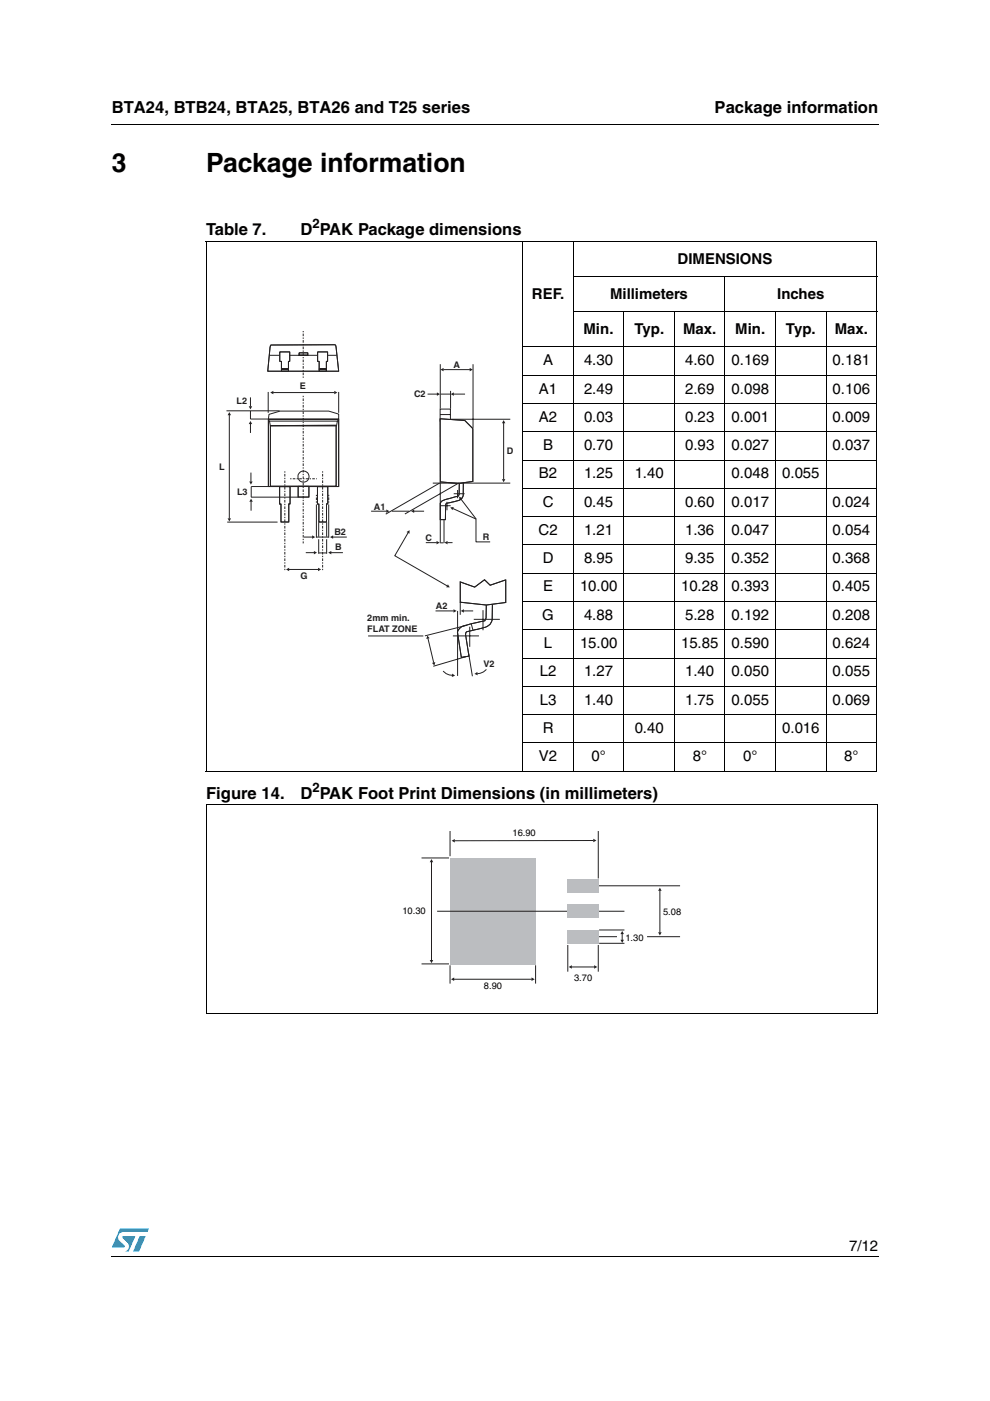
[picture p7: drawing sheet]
<svg xmlns="http://www.w3.org/2000/svg" width="210mm" height="297mm" viewBox="0 0 210 297" stroke-linecap="round" stroke-linejoin="round" font-family="sans-serif">
<g fill="#0099d8">
<path d="M29.6 262.1h1.3l-1.4 3.3h-1.3z"/>
<path d="M25.4 260.5h6.2l-.3 .7h-5.2a1.11 1.11 0 0 0-1 .7 1.11 1.11 0 0 0 .3 1.2l1 1v.3l-2.7 .1z"/>
<path d="M26 262.1h2.7l-1.4 3.3-.7-.1a1.16 1.16 0 0 0 .4-1.8l-1-1z"/>
</g>
<path d="M23.6 26.2l.1 .2zM23.6 266.3l.1 .1z" fill="#000"/>
<g fill="none" stroke="#000" stroke-width=".21">
<path d="M23.7 26.3h162.6M43.6 51.3h142.4M43.7 51.4v112M110.9 51.2v112.4M121.5 58.7h64.5M121.6 51.2v112.4M153.7 58.6v105M185.9 51.4v112M110.8 73.5h75.2M110.8 79.5h75.2M121.5 66.1h64.5M132.3 66v97.6"/>
<path d="M143 66v97.6M164.4 66v97.6M175.1 66v97.6M110.8 85.6h75.2M110.8 91.5h75.2M110.8 97.5h75.2M110.8 103.5h75.2M110.8 109.5h75.2M110.8 115.5h75.2M110.8 121.5h75.2M110.8 127.5h75.2M110.8 133.5h75.2"/>
<path d="M110.8 139.5h75.2M110.8 145.5h75.2M110.8 151.5h75.2M110.8 157.5h75.2M43.6 163.5h142.4M23.7 266.4h162.6"/>
</g>
<path d="M46.4 70.1h62.6v73.5h-62.6z" fill="#fff"/>
<path d="M56.9 88.9h14.9v14.3h-14.9z" fill-rule="evenodd" fill="#fff" stroke="#231f20" stroke-width=".21"/>
<path d="M56.9 88.9h14.9v14.3h-14.9z" fill="none" stroke="#231f20" stroke-width=".21"/>
<path d="M57.3 90.2h14v12.9h-14z" fill-rule="evenodd" fill="#fff" stroke="#231f20" stroke-width=".21"/>
<path d="M57.3 90.2h14v12.9h-14z" fill="none" stroke="#231f20" stroke-width=".21"/>
<path d="M59.3 103.2h2.2v3.7h-.3v3.8h-1.6v-3.8h-.3z" fill-rule="evenodd" fill="#fff" stroke="#231f20" stroke-width=".21"/>
<path d="M59.3 103.2h2.2v3.6h-.3v3.9h-1.6v-3.8h-.3z" fill="none" stroke="#231f20" stroke-width=".21"/>
<path d="M67.3 103.2h2.2v3.7h-.3v3.8h-1.6v-3.8h-.3z" fill-rule="evenodd" fill="#fff" stroke="#231f20" stroke-width=".21"/>
<path d="M67.3 103.2h2.2v3.6h-.3v3.9h-1.6v-3.8h-.3z" fill="none" stroke="#231f20" stroke-width=".21"/>
<path d="M63.2 103.2v2.2h2.3v-2.2z" fill-rule="evenodd" fill="#fff" stroke="#231f20" stroke-width=".21"/>
<path d="M56.9 83.1v4.4M57 87.9l2.4-.7h10.3l2.1 .6v1.1h-14.9zM57.9 83.2h13M71.8 83.1v4.4M63.2 103.1h2.3v2.3h-2.3z" fill="none" stroke="#231f20" stroke-width=".21"/>
<g fill="#231f20">
<path d="M57.3 83.2l.7-.3v.7z"/>
<path d="M70.9 82.9l.6 .3-.6 .4z"/>
</g>
<path d="M53.2 106.3v2" fill="none" stroke="#231f20" stroke-width=".21"/>
<path d="M53.2 105.7l.4 .7h-.7z" fill="#231f20"/>
<path d="M53.1 89.9v1.9" fill="none" stroke="#231f20" stroke-width=".21"/>
<path d="M53.1 89.3l.4 .6h-.8z" fill="#231f20"/>
<path d="M53.2 100.2v1.9" fill="none" stroke="#231f20" stroke-width=".21"/>
<path d="M52.8 102.1h.8l-.4 .6z" fill="#231f20"/>
<path d="M53.1 84.3v1.9" fill="none" stroke="#231f20" stroke-width=".21"/>
<path d="M52.7 86.1h.8l-.4 .7z" fill="#231f20"/>
<path d="M48 87.1h11.3M48.6 88v22M48.2 110.7h10.6" fill="none" stroke="#231f20" stroke-width=".21"/>
<g fill="#231f20">
<path d="M48.3 109.9h.7l-.4 .7z"/>
<path d="M48.6 87.4l.4 .6h-.7z"/>
</g>
<path d="M53.1 88.8h3.8M53.2 105.4h10M53.3 103.2h3.6M61.2 120.7h6.3" fill="none" stroke="#231f20" stroke-width=".21"/>
<g fill="#231f20">
<path d="M67.4 120.4l.7 .3-.7 .4z"/>
<path d="M60.6 120.7l.7-.3v.7z"/>
</g>
<path d="M64.4 113.9h1.8M67.1 107v7M67.1 113.9h2.6M67.6 110.7v3.1M67.6 114.3v3.1M67.6 117.2h1.7M69.3 110.7v3.1M69.3 114.3v3.1M69.7 107v7" fill="none" stroke="#231f20" stroke-width=".21"/>
<path d="M67.1 104.9v1.9M69.7 104.9v1.9" fill="none" stroke="#231f20" stroke-width=".21" stroke-dasharray=".3 .3 .6 .3" stroke-linecap="butt"/>
<path d="M66.2 113.5l.6 .4-.6 .3z" fill="#231f20"/>
<path d="M64.8 117.2h1.8" fill="none" stroke="#231f20" stroke-width=".21"/>
<path d="M66.6 116.8l.6 .4-.6 .3z" fill="#231f20"/>
<path d="M70.6 113.9h2.9" fill="none" stroke="#231f20" stroke-width=".21"/>
<path d="M70 113.9l.6-.4v.7z" fill="#231f20"/>
<path d="M70.2 117.2h2.5" fill="none" stroke="#231f20" stroke-width=".21"/>
<path d="M69.6 117.2l.6-.4v.7z" fill="#231f20"/>
<g fill="none" stroke="#231f20" stroke-width=".21">
<path d="M53.1 87.1v1.7M56.9 88.9l.2 .4M57.1 89.3h14.4l-.2 1h-14zM71.8 88.9l-.3 .4M53.3 103.2v2.2"/>
<circle cx="64.3" cy="101.1" r="1.18"/>
</g>
<path d="M57.4 73.2l13.6-.1 .2 .4 .6 5.2h-15z" fill-rule="evenodd" fill="#fff" stroke="#231f20" stroke-width=".21"/>
<path d="M57.4 73.2l13.6-.1 .2 .4 .6 5.2h-15z" fill="none" stroke="#231f20" stroke-width=".21"/>
<path d="M63.4 74.8h1.9v.5h-1.9z" fill-rule="evenodd" fill="#fff" stroke="#231f20" stroke-width=".21"/>
<path d="M57.1 75.3h14.3M63.4 74.8h1.9v.5h-1.9z" fill="none" stroke="#231f20" stroke-width=".21"/>
<path d="M59.7 78.2v.5h1.5v-.5zM59.3 74.6h2.1v2h-.2v1.6h-1.5v-1.6h-.4z" fill-rule="evenodd" fill="#fff" stroke="#231f20" stroke-width=".21"/>
<path d="M59.3 74.6h2.1v2h-.2v1.6h-1.5v-1.6h-.4zM59.7 78.2h1.5v.5h-1.5z" fill="none" stroke="#231f20" stroke-width=".21"/>
<path d="M67.7 78.2v.5h1.5v-.5zM67.3 74.6h2.2v2h-.3v1.6h-1.5v-1.6h-.4z" fill-rule="evenodd" fill="#fff" stroke="#231f20" stroke-width=".21"/>
<path d="M67.3 74.6h2.2v2h-.3v1.6h-1.5v-1.6h-.4zM67.7 78.2h1.5v.5h-1.5zM93.3 86.7h2.2v2.6h-2.2zM93.3 87.9h2.2" fill="none" stroke="#231f20" stroke-width=".21"/>
<path d="M64.3 70.2v10.1M64.3 83.9v31.3" fill="none" stroke="#231f20" stroke-width=".21" stroke-dasharray=".3 .3 .6 .3" stroke-linecap="butt"/>
<path d="M97.4 102.2h.8v2.9a1.9 1.9 0 0 1-1.7 1.2l-1.8 .4-.2 .2-.1 3.3h-1.1v-3.5l.2-.2a9 9 0 0 1 3.6-1.3l.2-.4z" fill-rule="evenodd" fill="#fff" stroke="#231f20" stroke-width=".21"/>
<path d="M97.4 102.2h.8v2.9a1.9 1.9 0 0 1-1.7 1.2l-1.8 .4-.2 .2-.1 3.3h-1.1v-3.5l.2-.2a9 9 0 0 1 3.6-1.3l.2-.4z" fill="none" stroke="#231f20" stroke-width=".21"/>
<path d="M93.3 88.8l5.2 .3 1.8 1.8v11.2l-3.1 .4-3.9-.3z" fill-rule="evenodd" fill="#fff" stroke="#231f20" stroke-width=".21"/>
<path d="M93.3 88.8l5.2 .3 1.8 1.8v11.2l-3.1 .4-3.9-.3z" fill="none" stroke="#231f20" stroke-width=".21"/>
<path d="M103.1 127h1.3v4.4a2.41 2.41 0 0 1-2.3 1.8l-3.1 .7-.2 .2-.1 .4 .7 4.6-1.6 .3-.8-5.4a2.23 2.23 0 0 1 2.1-1.5l3.7-.9 .3-.6z" fill-rule="evenodd" fill="#fff" stroke="#231f20" stroke-width=".21"/>
<path d="M103.1 127h1.3v4.4a2.41 2.41 0 0 1-2.3 1.8l-3.1 .7-.2 .2-.1 .4 .7 4.6-1.6 .3-.8-5.4a2.23 2.23 0 0 1 2.1-1.5l3.7-.9 .3-.6z" fill="none" stroke="#231f20" stroke-width=".21"/>
<path d="M97.6 123.4l3.1 1.1 2-1.6 1.2 1.2 3.3-1.2v4.8l-4.1 .6-5.5-.6z" fill-rule="evenodd" fill="#fff" stroke="#231f20" stroke-width=".21"/>
<path d="M93.3 77.2v9.4M100.3 77.2v13.5M90.7 83.6h2M95.5 88.9h12.7M95.5 82.9v3.8M91.8 102.4h16.4M97.6 123.4l3.1 1.1 2-1.6 1.2 1.2 3.3-1.2v4.8l-4.1 .6-5.5-.6z" fill="none" stroke="#231f20" stroke-width=".21"/>
<path d="M92.6 83.2l.7 .4-.7 .3z" fill="#231f20"/>
<path d="M96.2 83.6h2.4" fill="none" stroke="#231f20" stroke-width=".21"/>
<path d="M95.6 83.6l.6-.4v.7z" fill="#231f20"/>
<path d="M94 78.4h5.6" fill="none" stroke="#231f20" stroke-width=".21"/>
<g fill="#231f20">
<path d="M93.4 78.4l.6-.4v.7z"/>
<path d="M99.6 78l.6 .4-.6 .3z"/>
</g>
<path d="M93.4 83.6h2.1M106.8 89.7v11.9" fill="none" stroke="#231f20" stroke-width=".21"/>
<g fill="#231f20">
<path d="M106.8 89.1l.3 .6h-.7z"/>
<path d="M106.4 101.6h.7l-.3 .7z"/>
</g>
<g fill="none" stroke="#231f20" stroke-width=".21">
<path d="M93.2 102.4l-11.4 6.6M93.3 107.2h2.3M93.3 102.2v13M94.1 110.2v4.9M94.8 106.4v1.8M96.2 104.7h2.3M97 103.9v1.7M97.3 102.4l-11.5 6.6M97.7 105.8l3.2 4.2v4.9h3M96 134.8h5.5M99.6 132.9v4.2M100.5 131.3h5.5"/>
<path d="M102.4 129.4v4.2"/>
</g>
<path d="M97.3 105.3l.7 .3-.6 .4z" fill="#231f20"/>
<path d="M96 107.8l4.9 2.3" fill="none" stroke="#231f20" stroke-width=".21"/>
<path d="M95.5 107.6l.7-.1-.3 .7z" fill="#231f20"/>
<path d="M83.1 108.4h3.6M87.8 108.4h2.1" fill="none" stroke="#231f20" stroke-width=".21"/>
<path d="M87.2 108.4l.6-.4v.7z" fill="#231f20"/>
<path d="M94.8 115.1h1.1" fill="none" stroke="#231f20" stroke-width=".21"/>
<path d="M94.2 115.1l.7-.4v.7z" fill="#231f20"/>
<path d="M78.7 108.4h3.3" fill="none" stroke="#231f20" stroke-width=".21"/>
<path d="M81.9 108l.7 .4-.7 .3z" fill="#231f20"/>
<path d="M90.3 115.1h2.3" fill="none" stroke="#231f20" stroke-width=".21"/>
<path d="M92.6 114.7l.6 .4-.6 .3z" fill="#231f20"/>
<path d="M86.5 112.9l-2.8 4.9 11.1 6.4M93.4 115.1h.6" fill="none" stroke="#231f20" stroke-width=".21"/>
<g fill="#231f20">
<path d="M86.2 112.8l.6-.4v.8z"/>
<path d="M95 123.9l.4 .6h-.8z"/>
</g>
<path d="M97 129.5v13.8M98.8 139.2l-6.9 2.1M99 132.6l-8.9 2.2M99.3 138.2l.9 5.2M103.1 141.9a2.8 2.8 0 0 1-1.9 .9" fill="none" stroke="#231f20" stroke-width=".21"/>
<path d="M100.6 142.9l.6-.4 .1 .7z" fill="#231f20"/>
<path d="M93.9 142.3a2.86 2.86 0 0 0 2 .9" fill="none" stroke="#231f20" stroke-width=".21"/>
<path d="M95.9 142.8l.6 .5-.7 .2z" fill="#231f20"/>
<path d="M92.3 129.5h3.9M97.6 127.6v2.8" fill="none" stroke="#231f20" stroke-width=".21"/>
<path d="M96.2 129.2l.6 .3-.6 .4z" fill="#231f20"/>
<path d="M98.3 129.5h2" fill="none" stroke="#231f20" stroke-width=".21"/>
<path d="M97.7 129.5l.7-.3v.7z" fill="#231f20"/>
<path d="M90.7 135.3l1.3 5.2M99.9 132.3l.4 1.4" fill="none" stroke="#231f20" stroke-width=".21"/>
<path d="M60.4 99.9v21.2M68.4 99.9v21.2M61.5 101.5h5.7" fill="none" stroke="#231f20" stroke-width=".21" stroke-dasharray=".3 .3 .6 .3" stroke-linecap="butt"/>
<g fill="#231f20">
<path d="M90.6 134.8l.5 .5-.7 .2z"/>
<path d="M91.6 140.5l.7-.1-.2 .7z"/>
</g>
<path d="M78.1 134.8h11.7" fill="none" stroke="#231f20" stroke-width=".21"/>
<path d="M85.3 175.3h59.3v35h-59.3z" fill="#fff"/>
<path d="M95.4 181.9h18.2v22.6h-18.2z" fill="#bbbdc0"/>
<g fill="#000" stroke="#231f20" stroke-width=".21">
<path d="M124.4 198.5h.8v.2h-.8z" fill-rule="evenodd"/>
<path d="M124.7 187.7h.7v.2h-.7z" fill-rule="evenodd"/>
</g>
<path d="M125.8 178.2l-29.4 .1" fill="none" stroke="#231f20" stroke-width=".21"/>
<g fill="#231f20">
<path d="M95.8 178.3l.6-.4v.7z"/>
<path d="M125.8 177.8l.7 .4-.7 .4z"/>
</g>
<path d="M96.2 207.6h16.6" fill="none" stroke="#231f20" stroke-width=".21"/>
<g fill="#231f20">
<path d="M95.6 207.6l.7-.4v.8z"/>
<path d="M112.7 207.2l.7 .4-.7 .4z"/>
</g>
<path d="M121.2 205h4.8" fill="none" stroke="#231f20" stroke-width=".21"/>
<g fill="#231f20">
<path d="M120.6 205l.6-.4v.8z"/>
<path d="M126 204.6l.6 .4-.6 .4z"/>
</g>
<path d="M91.5 182.8v20.8" fill="none" stroke="#231f20" stroke-width=".21"/>
<g fill="#231f20">
<path d="M91.5 182.1l.4 .7h-.8z"/>
<path d="M91.1 203.5h.8l-.4 .7z"/>
</g>
<path d="M131.9 198v1.3" fill="none" stroke="#231f20" stroke-width=".21"/>
<g fill="#231f20">
<path d="M131.9 197.4l.4 .6h-.7z"/>
<path d="M131.6 199.2h.7l-.4 .7z"/>
</g>
<path d="M139.9 188.8v8.9" fill="none" stroke="#231f20" stroke-width=".21"/>
<g fill="#231f20">
<path d="M139.9 188.2l.4 .7h-.8z"/>
<path d="M139.5 197.7h.8l-.4 .6z"/>
</g>
<g fill="none" stroke="#231f20" stroke-width=".21">
<path d="M95.4 176.2v5.3M126.8 176.2v10.1M89.4 181.9h5.8M92.7 193.2h39.7M121.2 187.8h23M123.8 198.6h7M127 197.2h5.4M127 200h5.4M137.2 198.6h7M89.4 204.4h5.8M95.4 204.7v3.8M113.6 204.7v3.8"/>
<path d="M120.4 200.4v5.6M126.8 200.4v5.6"/>
</g>
<g fill="#bbbdc0">
<path d="M120.3 186.3h6.6v3h-6.6z"/>
<path d="M120.3 191.6h6.6v3h-6.6z"/>
<path d="M120.3 197.1h6.6v3h-6.6z"/>
</g>
<path d="M43.8 170.6v44.3M43.8 170.6h142.4M186.1 170.6v44.4M43.7 214.9h142.4" fill="none" stroke="#000" stroke-width=".21"/>
<g font-size="5.6">
<text x="23.7" y="36.4">3</text>
<text x="43.7" y="36.4">Package information</text>
</g>
<g font-size="3.5">
<text x="23.7" y="23.9">BTA24, BTB24, BTA25, BTA26 and T25 series</text>
<text x="151.5" y="23.9">Package information</text>
<text x="43.7" y="49.8">Table 7.</text>
<text x="63.7" y="49.8">D PAK Package dimensions</text>
<text x="43.7" y="169.4">Figure 14.</text>
<text x="63.7" y="169.4">D PAK Foot Print Dimensions (in millimeters)</text>
</g>
<g font-size="3.2">
<text x="143.7" y="55.9">DIMENSIONS</text>
<text x="112.8" y="63.3">REF.</text>
<text x="129.4" y="63.3">Millimeters</text>
<text x="164.8" y="63.3">Inches</text>
<text x="123.7" y="70.7">Min.</text>
<text x="134.5" y="70.7">Typ.</text>
<text x="144.8" y="70.7">Max.</text>
<text x="155.9" y="70.7">Min.</text>
<text x="166.6" y="70.7">Typ.</text>
<text x="177" y="70.7">Max.</text>
<text x="115.1" y="77.4">A</text>
<text x="123.8" y="77.4">4.30</text>
<text x="145.3" y="77.4">4.60</text>
<text x="155.1" y="77.4">0.169</text>
<text x="176.5" y="77.4">0.181</text>
<text x="114.3" y="83.4">A1</text>
<text x="123.8" y="83.4">2.49</text>
<text x="145.3" y="83.4">2.69</text>
<text x="155.1" y="83.4">0.098</text>
<text x="176.5" y="83.4">0.106</text>
<text x="114.3" y="89.4">A2</text>
<text x="123.8" y="89.4">0.03</text>
<text x="145.3" y="89.4">0.23</text>
<text x="155.1" y="89.4">0.001</text>
<text x="176.5" y="89.4">0.009</text>
<text x="115.1" y="95.4">B</text>
<text x="123.8" y="95.4">0.70</text>
<text x="145.3" y="95.4">0.93</text>
<text x="155.1" y="95.4">0.027</text>
<text x="176.5" y="95.4">0.037</text>
<text x="114.3" y="101.4">B2</text>
<text x="123.8" y="101.4">1.25</text>
<text x="134.6" y="101.4">1.40</text>
<text x="155.1" y="101.4">0.048</text>
<text x="165.8" y="101.4">0.055</text>
<text x="115.1" y="107.4">C</text>
<text x="123.8" y="107.4">0.45</text>
<text x="145.3" y="107.4">0.60</text>
<text x="155.1" y="107.4">0.017</text>
<text x="176.5" y="107.4">0.024</text>
<text x="114.2" y="113.4">C2</text>
<text x="123.8" y="113.4">1.21</text>
<text x="145.3" y="113.4">1.36</text>
<text x="155.1" y="113.4">0.047</text>
<text x="176.5" y="113.4">0.054</text>
<text x="115.1" y="119.4">D</text>
<text x="123.8" y="119.4">8.95</text>
<text x="145.3" y="119.4">9.35</text>
<text x="155.1" y="119.4">0.352</text>
<text x="176.5" y="119.4">0.368</text>
<text x="115.1" y="125.4">E</text>
<text x="123" y="125.4">10.00</text>
<text x="144.4" y="125.4">10.28</text>
<text x="155.1" y="125.4">0.393</text>
<text x="176.5" y="125.4">0.405</text>
<text x="115" y="131.4">G</text>
<text x="123.8" y="131.4">4.88</text>
<text x="145.3" y="131.4">5.28</text>
<text x="155.1" y="131.4">0.192</text>
<text x="176.5" y="131.4">0.208</text>
<text x="115.3" y="137.4">L</text>
<text x="123" y="137.4">15.00</text>
<text x="144.4" y="137.4">15.85</text>
<text x="155.1" y="137.4">0.590</text>
<text x="176.5" y="137.4">0.624</text>
<text x="114.5" y="143.4">L2</text>
<text x="123.8" y="143.4">1.27</text>
<text x="145.3" y="143.4">1.40</text>
<text x="155.1" y="143.4">0.050</text>
<text x="176.5" y="143.4">0.055</text>
<text x="114.5" y="149.4">L3</text>
<text x="123.8" y="149.4">1.40</text>
<text x="145.3" y="149.4">1.75</text>
<text x="155.1" y="149.4">0.055</text>
<text x="176.5" y="149.4">0.069</text>
<text x="115.1" y="155.4">R</text>
<text x="134.6" y="155.4">0.40</text>
<text x="165.8" y="155.4">0.016</text>
<text x="114.3" y="161.4">V2</text>
<text x="125.4" y="161.4">0°</text>
<text x="146.9" y="161.4">8°</text>
<text x="157.6" y="161.4">0°</text>
<text x="179" y="161.4">8°</text>
<text x="180" y="265.1">7/12</text>
</g>
<g font-size="2.8">
<text x="66.3" y="48.4">2</text>
<text x="66.3" y="168">2</text>
</g>
<g font-size="2">
<text x="108.7" y="177.3">16.90</text>
<text x="85.3" y="193.9">10.30</text>
<text x="140.6" y="194">5.08</text>
<text x="132.6" y="199.5">1.30</text>
<text x="102.6" y="209.8">8.90</text>
<text x="121.7" y="208">3.70</text>
</g>
<g font-size="1.9" fill="#231f20">
<text x="63.6" y="82.5">E</text>
<text x="96.1" y="78.1">A</text>
<text x="50.2" y="85.6">L2</text>
<text x="87.8" y="84.1">C2</text>
<text x="46.5" y="99.7">L</text>
<text x="107.5" y="96.4">D</text>
<text x="50.3" y="105">L3</text>
<text x="70.9" y="113.3">B2</text>
<text x="79.3" y="108">A1</text>
<text x="71.1" y="116.7">B</text>
<text x="90.2" y="114.7">C</text>
<text x="102.4" y="114.5">R</text>
<text x="63.7" y="122.7">G</text>
<text x="77.9" y="131.7">2mm min.</text>
<text x="92.4" y="129.1">A2</text>
<text x="77.9" y="134">FLAT ZONE</text>
<text x="102.5" y="141.3">V2</text>
</g>
</svg>
